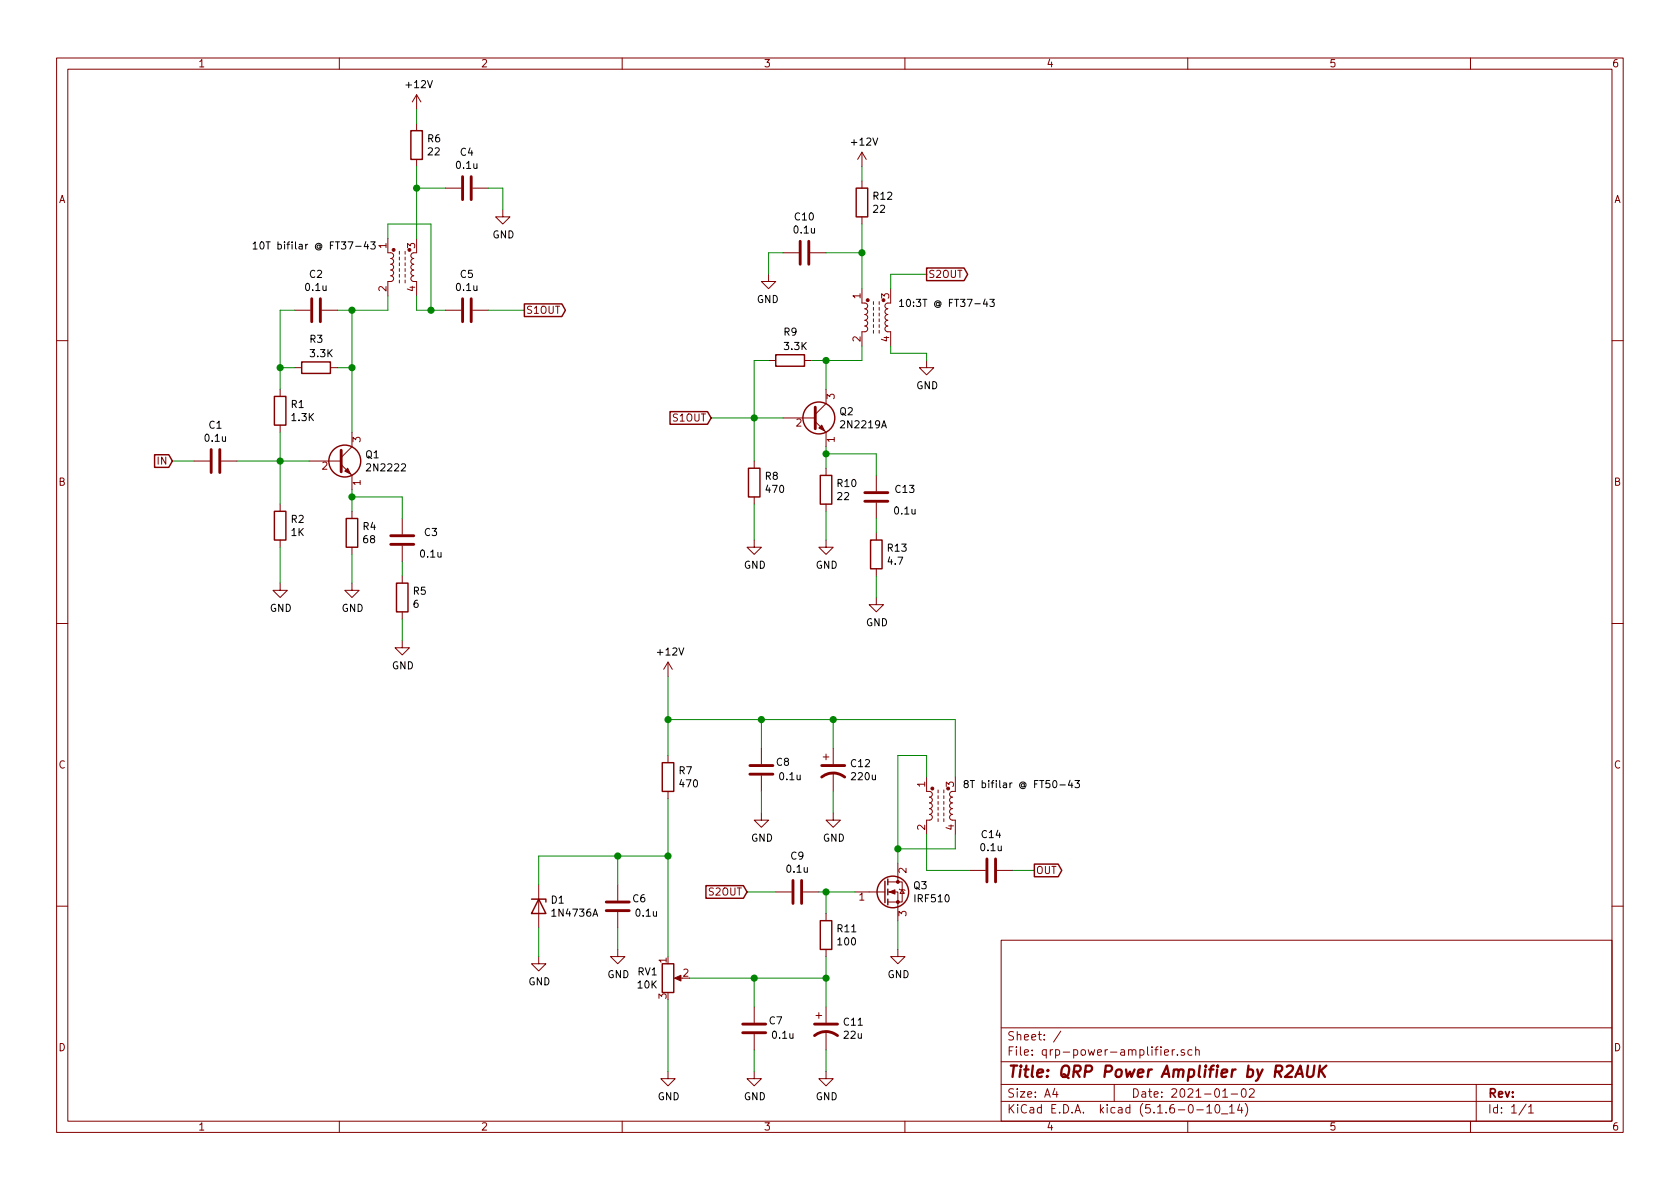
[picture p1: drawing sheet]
<svg xmlns="http://www.w3.org/2000/svg" width="297mm" height="210mm" viewBox="0 0 297 210" stroke-linecap="round" stroke-linejoin="round" font-family="sans-serif">
<g fill="none" stroke="#840000" stroke-width=".18">
<path d="M10 10.3h277v189.9h-277zM12 12.2h273v186.1h-273zM60 10.3v1.9M73.7 16.8v2.5M73.7 16.8l-.8 1.2M73.7 16.8l.7 1.2M110 10.3v1.9M160 10.3v1.9M210 10.3v1.9M260 10.3v1.9M73.7 21.8v1.3M73.7 28.2v1.3"/>
<path d="M78.7 33.3h2.8M83.6 33.3h2.8M88.9 37.1v1.2h1.3l-1.3 1.3-1.3-1.3h1.3M152.4 26.9v2.6M152.4 32v1.3M152.4 38.3v1.3M152.4 26.9l-.8 1.3M152.4 26.9l.8 1.3M52.1 54.9h2.8M56.9 54.9h2.8M68.6 42.2v2.5h.7l.3 .4-.1 .4-.4 .2 .3 .1 .2 .3-.1 .5-.4 .1 .3 .2 .2 .2-.1 .5-.4 .1 .3 .2 .2 .3-.1 .4-.4 .2 .4 .2 .1 .3-.3 .5h-.7v2.5M70.6 44.4v.6"/>
<path d="M70.6 45.5v.5M70.6 46.5v.5M70.6 47.5v.5M70.6 48.5v.5M70.6 49.5v.5M71.6 44.4v.6M71.6 45.5v.5M71.6 46.5v.5M71.6 47.5v.5M71.6 48.5v.5M71.6 49.5v.5M73.7 42.2v2.5h-.7l-.4 .4 .1 .4 .5 .2-.4 .1-.2 .3 .1 .4 .5 .2-.4 .1-.2 .4 .1 .3 .5 .2-.5 .4v.5l.5 .2-.4 .1-.2 .5 .4 .4h.7v2.5"/>
<path d="M78.7 54.9h2.8M83.6 54.9h2.8M135.9 48.5v1.3h-1.3l1.3 1.2 1.3-1.2h-1.3M138.4 44.7h2.8M143.3 44.7h2.7M152.4 51v2.6h.7l.3 .4-.1 .4-.4 .2 .3 .1 .2 .3-.1 .4-.4 .2 .3 .1 .2 .3-.1 .5-.4 .1 .3 .2 .2 .2-.1 .5-.4 .2 .4 .2 .1 .3-.3 .4-.7 .1v2.5M154.4 53.3v.5M154.4 54.4v.5M154.4 55.4v.5M154.4 56.4v.5M154.4 57.4v.5M154.4 58.4v.5"/>
<path d="M155.4 53.3v.5M155.4 54.4v.5M155.4 55.4v.5M155.4 56.4v.5M155.4 57.4v.5M155.4 58.4v.5M157.5 51v2.6h-.7l-.3 .4 .1 .4 .4 .2-.3 .1-.2 .3 .1 .4 .4 .2-.3 .1-.2 .4 .1 .3 .4 .2-.5 .4 .1 .4 .4 .3-.4 .1-.1 .5 .3 .3 .7 .1v2.5M10 60.2h2M49.5 68.8v1.3M49.5 75.2v1.2M52.1 65h1.2M58.4 65h1.3"/>
<path d="M62.2 76.4v2.6l-1.9 1.9M135.9 63.7h1.3M138.4 73.9h5.7M142.2 63.7h1.3M144.1 74.5l1.9 1.9v2.6M146 68.8v2.6l-1.9 1.9M163.8 63.7v1.3h1.3l-1.3 1.3-1.2-1.3h1.2M285 60.2h2M34.3 81.5h2.8M39.1 81.5h2.8M49.5 89.1v1.3M49.5 95.5v1.3"/>
<path d="M54.6 81.5h5.7M60.3 82.2l1.9 1.9v2.5M62.2 90.4v1.3M62.2 96.8v1.2M71.1 91.7v2.8M71.1 96.5v2.8M133.3 95.5v1.3h1.3l-1.3 1.2-1.2-1.2h1.2M133.3 81.5v1.3M133.3 87.9v1.2M146 95.5v1.3h1.3l-1.3 1.2-1.2-1.2h1.2M146 82.8v1.3M146 89.1v1.3"/>
<path d="M154.9 84.1v2.8M154.9 88.9v2.8M154.9 94.2v1.3M10 110.3h2M49.5 103.1v1.3h1.3l-1.3 1.3-1.2-1.3h1.2M62.2 103.1v1.3h1.3l-1.3 1.3-1.2-1.3h1.2M71.1 113.3v1.2h1.3l-1.3 1.3-1.3-1.3h1.3M71.1 101.8v1.3M71.1 108.2v1.3M118.1 117.1l-.8 1.3M118.1 117.1v2.5M118.1 117.1l.8 1.3"/>
<path d="M154.9 105.7v1.2h1.3l-1.3 1.3-1.2-1.3h1.2M154.9 100.6v1.2M285 110.3h2M118.1 133.6v1.3M118.1 139.9v1.3M134.6 132.3v2.8M134.6 137.2v2.7M145.5 133.9h1.1M146 133.3v1.1M147.3 132.3v2.8M147.3 136.6v3.3M163.8 137.4v2.5l.7 .1 .3 .4-.1 .4-.4 .2 .4 .1 .1 .3-.1 .4-.4 .2 .4 .1 .1 .3-.1 .4-.4 .2 .4 .1 .1 .3-.1 .4-.4 .2 .4 .2 .1 .4-.3 .4h-.7v2.6"/>
<path d="M165.9 139.7v.5M166.9 139.7v.5M168.9 137.4v2.5l-.7 .1-.3 .4 .1 .4 .4 .2-.3 .1-.2 .3 .1 .4 .4 .2-.3 .1-.2 .3 .1 .4 .4 .2-.5 .3 .1 .5 .4 .2-.4 .2-.1 .4 .3 .4h.7v2.6M95.2 156.5v7.6M109.2 156.5v2.8M134.6 143.8v1.2h1.3l-1.3 1.3-1.3-1.3h1.3M137.2 157.7h2.8M142 157.7h2.8M147.3 143.8v1.2h1.3l-1.3 1.3-1.3-1.3h1.3M151.1 157.7h5.4M157 157.7h1.7v5.1M157 156h2.5v3.5h-2.5"/>
<path d="M158.7 152.6v3.4M159 157.2l.1 .1h.8l.1 .2M159.5 157.3l.4 .7h-.8zM165.9 140.7v.5M165.9 141.7v.5M165.9 142.7v.6M165.9 143.8v.5M165.9 144.8v.5M166.9 140.7v.5M166.9 141.7v.5M166.9 142.7v.6M166.9 143.8v.5"/>
<path d="M166.9 144.8v.5M171.4 153.9h2.8M176.3 153.9h2.8M10 160.2h2M95.2 169.2v1.2h1.3l-1.3 1.3-1.2-1.3h1.2M109.2 167.9v1.3h1.3l-1.3 1.2-1.3-1.2h1.3M109.2 161.3v2.8M119.6 173h1M133.3 178v2.8M144.3 179.6h1M144.8 179.1v1M146 161.5v1.3"/>
<path d="M146 167.9v1.3M146 178v2.8M158.7 167.9v1.3h1.3l-1.3 1.2-1.2-1.2h1.2M177 166.3h108v32h-108zM285 160.2h2M60 198.3v1.9M110 198.3v1.9M118.1 189.5v1.2h1.3l-1.3 1.3-1.3-1.3h1.3M133.3 189.5v1.2h1.3l-1.3 1.3-1.2-1.3h1.2M133.3 182.9v2.8M146 189.5v1.2h1.3l-1.3 1.3-1.2-1.3h1.2M146 182.4v3.3"/>
<path d="M160 198.3v1.9M177 194.8h108M177 191.8h108M177 187.8h108M177 181.8h108M186.5 192.5l-.4 1h1M186.8 193v1M187.6 182.3l-1.3 2M197 191.8v3M205.3 185.1v.2M205.3 185.6v1M205.9 186.1l.7-.1v-.3l-.5-.1-.2 .2 .1 .7h.6"/>
<path d="M207.3 185.6v1M207.7 185.6l-.4 .1v.2M208.2 186.5v.1M209.4 185.7a.37 .37 0 0 0-.6 .1l.1 .2 .5 .2 .1 .1-.3 .3-.4-.1M210 198.3v1.9M210.7 185.7l-.4-.1-.3 .3 .1 .6 .2 .1 .4-.1M211.4 185.7h.1a.37 .37 0 0 1 .5 .1v.8M211.4 185.1v1.5M211.6 196.3h1.2M213.4 195.8l.4-.5v1.5M213.4 196.8h.8M215 195.4l.3-.1a.94 .94 0 0 1 0 1.5 .8 .8 0 0 1-.6-.6 .8 .8 0 0 1 .3-.8z"/>
<path d="M216 197h1.1M216.2 194h.8M217.4 195.8l.4-.5v1.5M217.4 196.8h.8M217.7 193.5h1.1M219.2 195.2l-.4 1.1h.9M219.5 195.8v1M219.6 192.7l.4-.2a.94 .94 0 0 1 0 1.5 .82 .82 0 0 1-.4-1.3zM220.2 195.1a1.71 1.71 0 0 1 0 2.3M220.9 192.7l.2-.2h.4l.2 .2 .1 .3-1 1h1M260 198.3v1.9M261 191.8v6.5"/>
<path d="M269.8 195.2l-1.2 2M270.3 195.8l.4-.5v1.5M270.3 196.8h.8"/>
</g>
<path d="M229 190.4l.9-2 .5 2M229.3 189.9h.9M231.3 188.4l-.2 1.7 .1 .2a.66 .66 0 0 0 1-.2l.2-1.7M233.4 188.4l-.3 2M233.6 189.3l.7 1.1M234.5 188.4l-1.3 1.2" fill="none" stroke="#840000" stroke-width=".41"/>
<g fill="none" stroke="#840000" stroke-width=".25">
<path d="M72.6 23.1h2.1v5.1h-2.1zM151.4 33.3h2v5h-2zM92.7 53.7h6.6l.7 1.2-.7 1.1h-6.6zM163.8 47.4h6.7l.6 1.1-.6 1.1h-6.7zM48.5 70.1h2v5.1h-2zM53.3 64h5.1v2h-5.1zM118.5 72.8h6.6l.6 1.1-.6 1.1h-6.6zM137.2 62.7h5v2.1h-5zM27.3 80.4h2.5l.7 1.1-.7 1.1h-2.5zM48.5 90.4h2v5.1h-2zM61.2 91.7h2v5.1h-2zM132.3 82.8h2.1v5.1h-2.1z"/>
<path d="M145 84.1h2.1v5h-2.1zM153.9 95.5h2.1v5.1h-2.1zM70.1 103.1h2v5.1h-2zM117.1 134.9h2v5h-2zM94 159h2.5v.5M95.2 159l1.3 2.5h-2.5zM124.8 156.6h6.6l.7 1.1-.7 1.1h-6.6zM156.5 155.8v3.8M157 155.4v1.1M157 157.2v1M157 159v1M182.9 152.8h4.2l.6 1.1-.6 1.1h-4.2z"/>
<path d="M117.1 170.4h2v5.1h-2zM145 162.8h2.1v5.1h-2.1z"/>
<circle cx="144.8" cy="73.9" r="2.82"/>
<circle cx="61" cy="81.5" r="2.82"/>
<circle cx="157.9" cy="157.7" r="2.79"/>
</g>
<g fill="none" stroke="#840000" stroke-width=".51">
<path d="M81.8 31.2v4.1M83.3 31.2v4.1M55.1 52.8v4.1M56.6 52.8v4.1M81.8 52.8v4.1M83.3 52.8v4.1M141.5 42.7v4M143 42.7v4M37.3 79.5v4.1M38.9 79.5v4.1M60.3 79.6v3.8M144.1 72v3.8"/>
<path d="M69.1 94.7h4.1M69.1 96.3h4.1M152.9 87.1h4.1M152.9 88.6h4.1M132.6 135.4h4.1M132.6 136.9h4.1M145.3 137.4a3.3 3.3 0 0 1 4.1 0M145.3 135.4h4.1M107.2 159.5h4.1M140.2 155.7v4.1M141.7 155.7v4.1M174.5 151.9v4.1"/>
<path d="M176 151.9v4.1M107.2 161h4.1M131.3 181.1h4.1M131.3 182.6h4.1M144 183.1a3.3 3.3 0 0 1 4.1 0M144 181.1h4.1"/>
</g>
<g fill="#840000" stroke="#840000" stroke-width=".18">
<path d="M144.8 75.7l.5-.5 .5 1z"/>
<path d="M61 83.3l.5-.5 .5 1z"/>
<path d="M157.2 157.7l1-.4v.8z"/>
<path d="M119.3 173l1.1-.5v1z"/>
<circle cx="158.7" cy="159.5" r=".25"/>
<circle cx="158.7" cy="156" r=".25"/>
<circle cx="164.8" cy="139.4" r=".25"/>
<circle cx="153.4" cy="53.1" r=".25"/>
<circle cx="69.6" cy="44.2" r=".25"/>
</g>
<g fill="none" stroke="#000" stroke-width=".18">
<path d="M44.8 43.1l.3-.3v1.2M44.8 44h.7M46.1 42.9l.2-.1a.67 .67 0 0 1 .4 .6 .67 .67 0 0 1-.4 .6l-.4-.4zM64.7 42.7l-.3 .9h.8M65 43.2v.8M65.6 42.8h.7l-.4 .5 .4 .1v.4l-.2 .2-.5-.1M159.1 53.3l.3-.4v1.3M159.1 54.2h.7M175 52.9h.8l-.4 .5 .3 .1v.6l-.5 .1-.2-.1M170.7 138.6l-.2-.3 .2-.3h.2l.3 .3-.1 .1-.5 .2-.1 .2v.3l.2 .2 .4-.1 .1-.1v-.3l-.3-.2M171.6 138h.7M189.2 138l-.3 .9h.8"/>
<path d="M189.5 138.4v.9M190.1 138h.8l-.5 .5 .4 .1 .1 .5-.3 .2-.5-.1"/>
</g>
<g fill="none" stroke="#008400" stroke-width=".18">
<path d="M73.7 19.3v2.5M73.7 29.5v12.7M73.7 33.3h5M86.4 33.3h2.5v3.8M152.4 29.5v2.5M152.4 39.6v11.4M52.1 54.9h-2.6v13.9M62.2 54.9v21.5M68.6 52.3v2.6h-8.9M68.6 42.2v-2.6h7.6v15.3M73.7 52.3v2.6h5M86.4 54.9h6.3"/>
<path d="M138.4 44.7h-2.5v3.8M146 44.7h6.4M163.8 48.5h-6.3v2.5M49.5 76.4v12.7M49.5 65h2.6M59.7 65h2.5M125.7 73.9h12.7M135.9 63.7h-2.6v17.8M146 63.7v5.1M146 79v3.8M152.4 61.2v2.5h-8.9M157.5 61.2v1.3h6.3v1.2"/>
<path d="M30.5 81.5h3.8M41.9 81.5h12.7M49.5 96.8v6.3M62.2 87.9h8.9v3.8M62.2 86.6v3.8M62.2 98v5.1M71.1 99.3v2.5M133.3 89.1v6.4M146 90.4v5.1M146 80.3h8.9v3.8M154.9 91.7v2.5M71.1 109.5v3.8"/>
<path d="M118.1 119.6v14M154.9 101.8v3.9M118.1 127.2h50.8v10.2M134.6 127.2v5.1M134.6 139.9v3.9M147.3 127.2v5.1M147.3 139.9v3.9M163.8 137.4v-3.8h-5.1v19M109.2 151.4v5.1M118.1 141.2v28M118.1 151.4h-22.9v5.1M132.1 157.7h5.1"/>
<path d="M144.8 157.7h6.3M146 157.7v3.8M163.8 147.6v6.3h7.6M168.9 147.6v2.5h-10.2M179.1 153.9h3.8M95.2 164.1v5.1M109.2 164.1v3.8M118.1 176.8v12.7M121.9 173h24.1M133.3 173v5M146 169.2v8.8M158.7 162.8v5.1"/>
<path d="M133.3 185.7v3.8M146 185.7v3.8"/>
</g>
<g fill="#008400" stroke="#008400" stroke-width=".25">
<circle cx="133.4" cy="73.9" r=".51"/>
<circle cx="152.4" cy="44.7" r=".51"/>
<circle cx="76.2" cy="54.9" r=".51"/>
<circle cx="73.7" cy="33.3" r=".51"/>
<circle cx="146.1" cy="63.7" r=".51"/>
<circle cx="62.2" cy="54.9" r=".51"/>
<circle cx="62.2" cy="65" r=".51"/>
<circle cx="146.1" cy="80.3" r=".51"/>
<circle cx="62.2" cy="87.9" r=".51"/>
<circle cx="134.6" cy="127.2" r=".51"/>
<circle cx="118.1" cy="127.2" r=".51"/>
<circle cx="146.1" cy="157.7" r=".51"/>
<circle cx="146.1" cy="173" r=".51"/>
<circle cx="133.4" cy="173" r=".51"/>
<circle cx="147.3" cy="127.2" r=".51"/>
<circle cx="158.8" cy="150.1" r=".51"/>
<circle cx="118.1" cy="151.4" r=".51"/>
<circle cx="49.5" cy="81.5" r=".51"/>
<circle cx="109.2" cy="151.4" r=".51"/>
<circle cx="49.5" cy="65" r=".51"/>
</g>
<text font-size="2.8" fill="#840000" x="178" y="190.5">Title: QRP Power Amplifier by R2AUK</text>
<g font-size="2.1" fill="#840000">
<text x="178" y="184">Sheet: /</text>
<text x="178" y="186.7">File: qrp-power-amplifier.sch</text>
<text x="178" y="196.9">KiCad E.D.A. kicad (5.1.6-0-10_14)</text>
<text x="178" y="194.1">Size: A4</text>
<text x="200" y="194.1">Date: 2021-01-02</text>
<text x="263" y="194.1">Rev:</text>
<text x="263" y="196.9">Id: 1/1</text>
</g>
<g font-size="1.8" fill="#840000">
<text x="35" y="11.9">1</text>
<text x="85" y="11.9">2</text>
<text x="135" y="11.9">3</text>
<text x="185" y="11.9">4</text>
<text x="235" y="11.9">5</text>
<text x="285" y="11.9">6</text>
<text x="10.4" y="35.9">A</text>
<text x="285.4" y="35.9">A</text>
<text x="68.3" y="43.9" transform="rotate(-90 68.3 43.9)">1</text>
<text x="73.4" y="43.9" transform="rotate(-90 73.4 43.9)">3</text>
<text x="68.3" y="51.5" transform="rotate(-90 68.3 51.5)">2</text>
<text x="73.4" y="51.5" transform="rotate(-90 73.4 51.5)">4</text>
<text x="152.1" y="52.8" transform="rotate(-90 152.1 52.8)">1</text>
<text x="157.2" y="52.8" transform="rotate(-90 157.2 52.8)">3</text>
<text x="164.1" y="49.1">S2OUT</text>
<text x="93" y="55.5">S1OUT</text>
<text x="152.1" y="60.4" transform="rotate(-90 152.1 60.4)">2</text>
<text x="157.2" y="60.4" transform="rotate(-90 157.2 60.4)">4</text>
<text x="147.6" y="70.6" transform="rotate(-90 147.6 70.6)">3</text>
<text x="119" y="74.5">S1OUT</text>
<text x="140.8" y="75.4">2</text>
<text x="27.9" y="82.2">IN</text>
<text x="57" y="83.1">2</text>
<text x="63.8" y="78.2" transform="rotate(-90 63.8 78.2)">3</text>
<text x="147.6" y="78.2" transform="rotate(-90 147.6 78.2)">1</text>
<text x="10.4" y="85.9">B</text>
<text x="63.8" y="85.8" transform="rotate(-90 63.8 85.8)">1</text>
<text x="285.4" y="85.9">B</text>
<text x="10.4" y="135.9">C</text>
<text x="285.4" y="135.9">C</text>
<text x="163.6" y="139.2" transform="rotate(-90 163.6 139.2)">1</text>
<text x="168.7" y="139.2" transform="rotate(-90 168.7 139.2)">3</text>
<text x="163.6" y="146.8" transform="rotate(-90 163.6 146.8)">2</text>
<text x="168.7" y="146.8" transform="rotate(-90 168.7 146.8)">4</text>
<text x="160.3" y="154.4" transform="rotate(-90 160.3 154.4)">2</text>
<text x="183.1" y="154.6">OUT</text>
<text x="125.4" y="158.4">S2OUT</text>
<text x="151.9" y="159.3">1</text>
<text x="160.3" y="162" transform="rotate(-90 160.3 162)">3</text>
<text x="117.9" y="170.3" transform="rotate(-90 117.9 170.3)">1</text>
<text x="120.8" y="172.7">2</text>
<text x="117.9" y="176.6" transform="rotate(-90 117.9 176.6)">3</text>
<text x="10.4" y="185.9">D</text>
<text x="285.4" y="185.9">D</text>
<text x="35" y="199.9">1</text>
<text x="85" y="199.9">2</text>
<text x="135" y="199.9">3</text>
<text x="185" y="199.9">4</text>
<text x="235" y="199.9">5</text>
<text x="285" y="199.9">6</text>
</g>
<g font-size="1.8">
<text x="72" y="15.6">+12V</text>
<text x="75.6" y="25.2">R6</text>
<text x="75.7" y="27.5">22</text>
<text x="80.8" y="29.9">0.1u</text>
<text x="81.4" y="27.6">C4</text>
<text x="150.7" y="25.7">+12V</text>
<text x="154.5" y="35.3">R12</text>
<text x="140.5" y="41.3">0.1u</text>
<text x="140.6" y="39">C10</text>
<text x="154.5" y="37.6">22</text>
<text x="46.7" y="44.1">10T bifilar @ FT37-43</text>
<text x="87.1" y="42.2">GND</text>
<text x="54.1" y="51.5">0.1u</text>
<text x="54.8" y="49.1">C2</text>
<text x="80.8" y="51.5">0.1u</text>
<text x="81.4" y="49.1">C5</text>
<text x="133.8" y="53.6">GND</text>
<text x="138.6" y="59.4">R9</text>
<text x="160.4" y="54.3">10:3T @ FT37-43</text>
<text x="54.8" y="60.6">R3</text>
<text x="55" y="63.2">3.3K</text>
<text x="138.8" y="61.9">3.3K</text>
<text x="162" y="68.8">GND</text>
<text x="37" y="75.8">C1</text>
<text x="51.5" y="72.2">R1</text>
<text x="51.7" y="74.5">1.3K</text>
<text x="148.5" y="73.4">Q2</text>
<text x="148.9" y="75.7">2N2219A</text>
<text x="36.3" y="78.1">0.1u</text>
<text x="64.7" y="81">Q1</text>
<text x="65.2" y="83.4">2N2222</text>
<text x="135.3" y="84.9">R8</text>
<text x="135.5" y="87.2">470</text>
<text x="148.1" y="86.1">R10</text>
<text x="148.1" y="88.4">22</text>
<text x="158.4" y="87.2">C13</text>
<text x="51.5" y="92.5">R2</text>
<text x="51.5" y="94.8">1K</text>
<text x="64.2" y="93.7">R4</text>
<text x="75.1" y="94.8">C3</text>
<text x="158.3" y="91">0.1u</text>
<text x="64.3" y="96.1">68</text>
<text x="74.4" y="98.6">0.1u</text>
<text x="131.5" y="100.6">GND</text>
<text x="144.2" y="100.6">GND</text>
<text x="157" y="97.6">R13</text>
<text x="157.1" y="99.9">4.7</text>
<text x="73.1" y="105.2">R5</text>
<text x="73.1" y="107.5">6</text>
<text x="47.7" y="108.2">GND</text>
<text x="60.4" y="108.2">GND</text>
<text x="153.1" y="110.7">GND</text>
<text x="69.3" y="118.4">GND</text>
<text x="116.4" y="115.9">+12V</text>
<text x="120.1" y="136.9">R7</text>
<text x="137.3" y="135.4">C8</text>
<text x="137.9" y="138">0.1u</text>
<text x="150.5" y="135.7">C12</text>
<text x="150.7" y="138">220u</text>
<text x="120.3" y="139.2">470</text>
<text x="172.3" y="139.4">8T bifilar @ FT50-43</text>
<text x="132.8" y="148.8">GND</text>
<text x="145.5" y="148.8">GND</text>
<text x="173.6" y="148.2">C14</text>
<text x="139.2" y="154.3">0.1u</text>
<text x="139.9" y="152">C9</text>
<text x="173.5" y="150.5">0.1u</text>
<text x="97.5" y="159.8">D1</text>
<text x="111.9" y="159.6">C6</text>
<text x="161.6" y="157.2">Q3</text>
<text x="161.9" y="159.6">IRF510</text>
<text x="97.8" y="162.1">1N4736A</text>
<text x="112.5" y="162.1">0.1u</text>
<text x="148.1" y="164.9">R11</text>
<text x="148.2" y="167.2">100</text>
<text x="107.4" y="173">GND</text>
<text x="112.8" y="172.5">RV1</text>
<text x="156.9" y="173">GND</text>
<text x="93.4" y="174.2">GND</text>
<text x="112.8" y="174.8">10K</text>
<text x="136" y="181.1">C7</text>
<text x="136.7" y="183.7">0.1u</text>
<text x="149.3" y="181.4">C11</text>
<text x="149.3" y="183.7">22u</text>
<text x="116.3" y="194.6">GND</text>
<text x="131.5" y="194.6">GND</text>
<text x="144.2" y="194.6">GND</text>
</g>
</svg>
